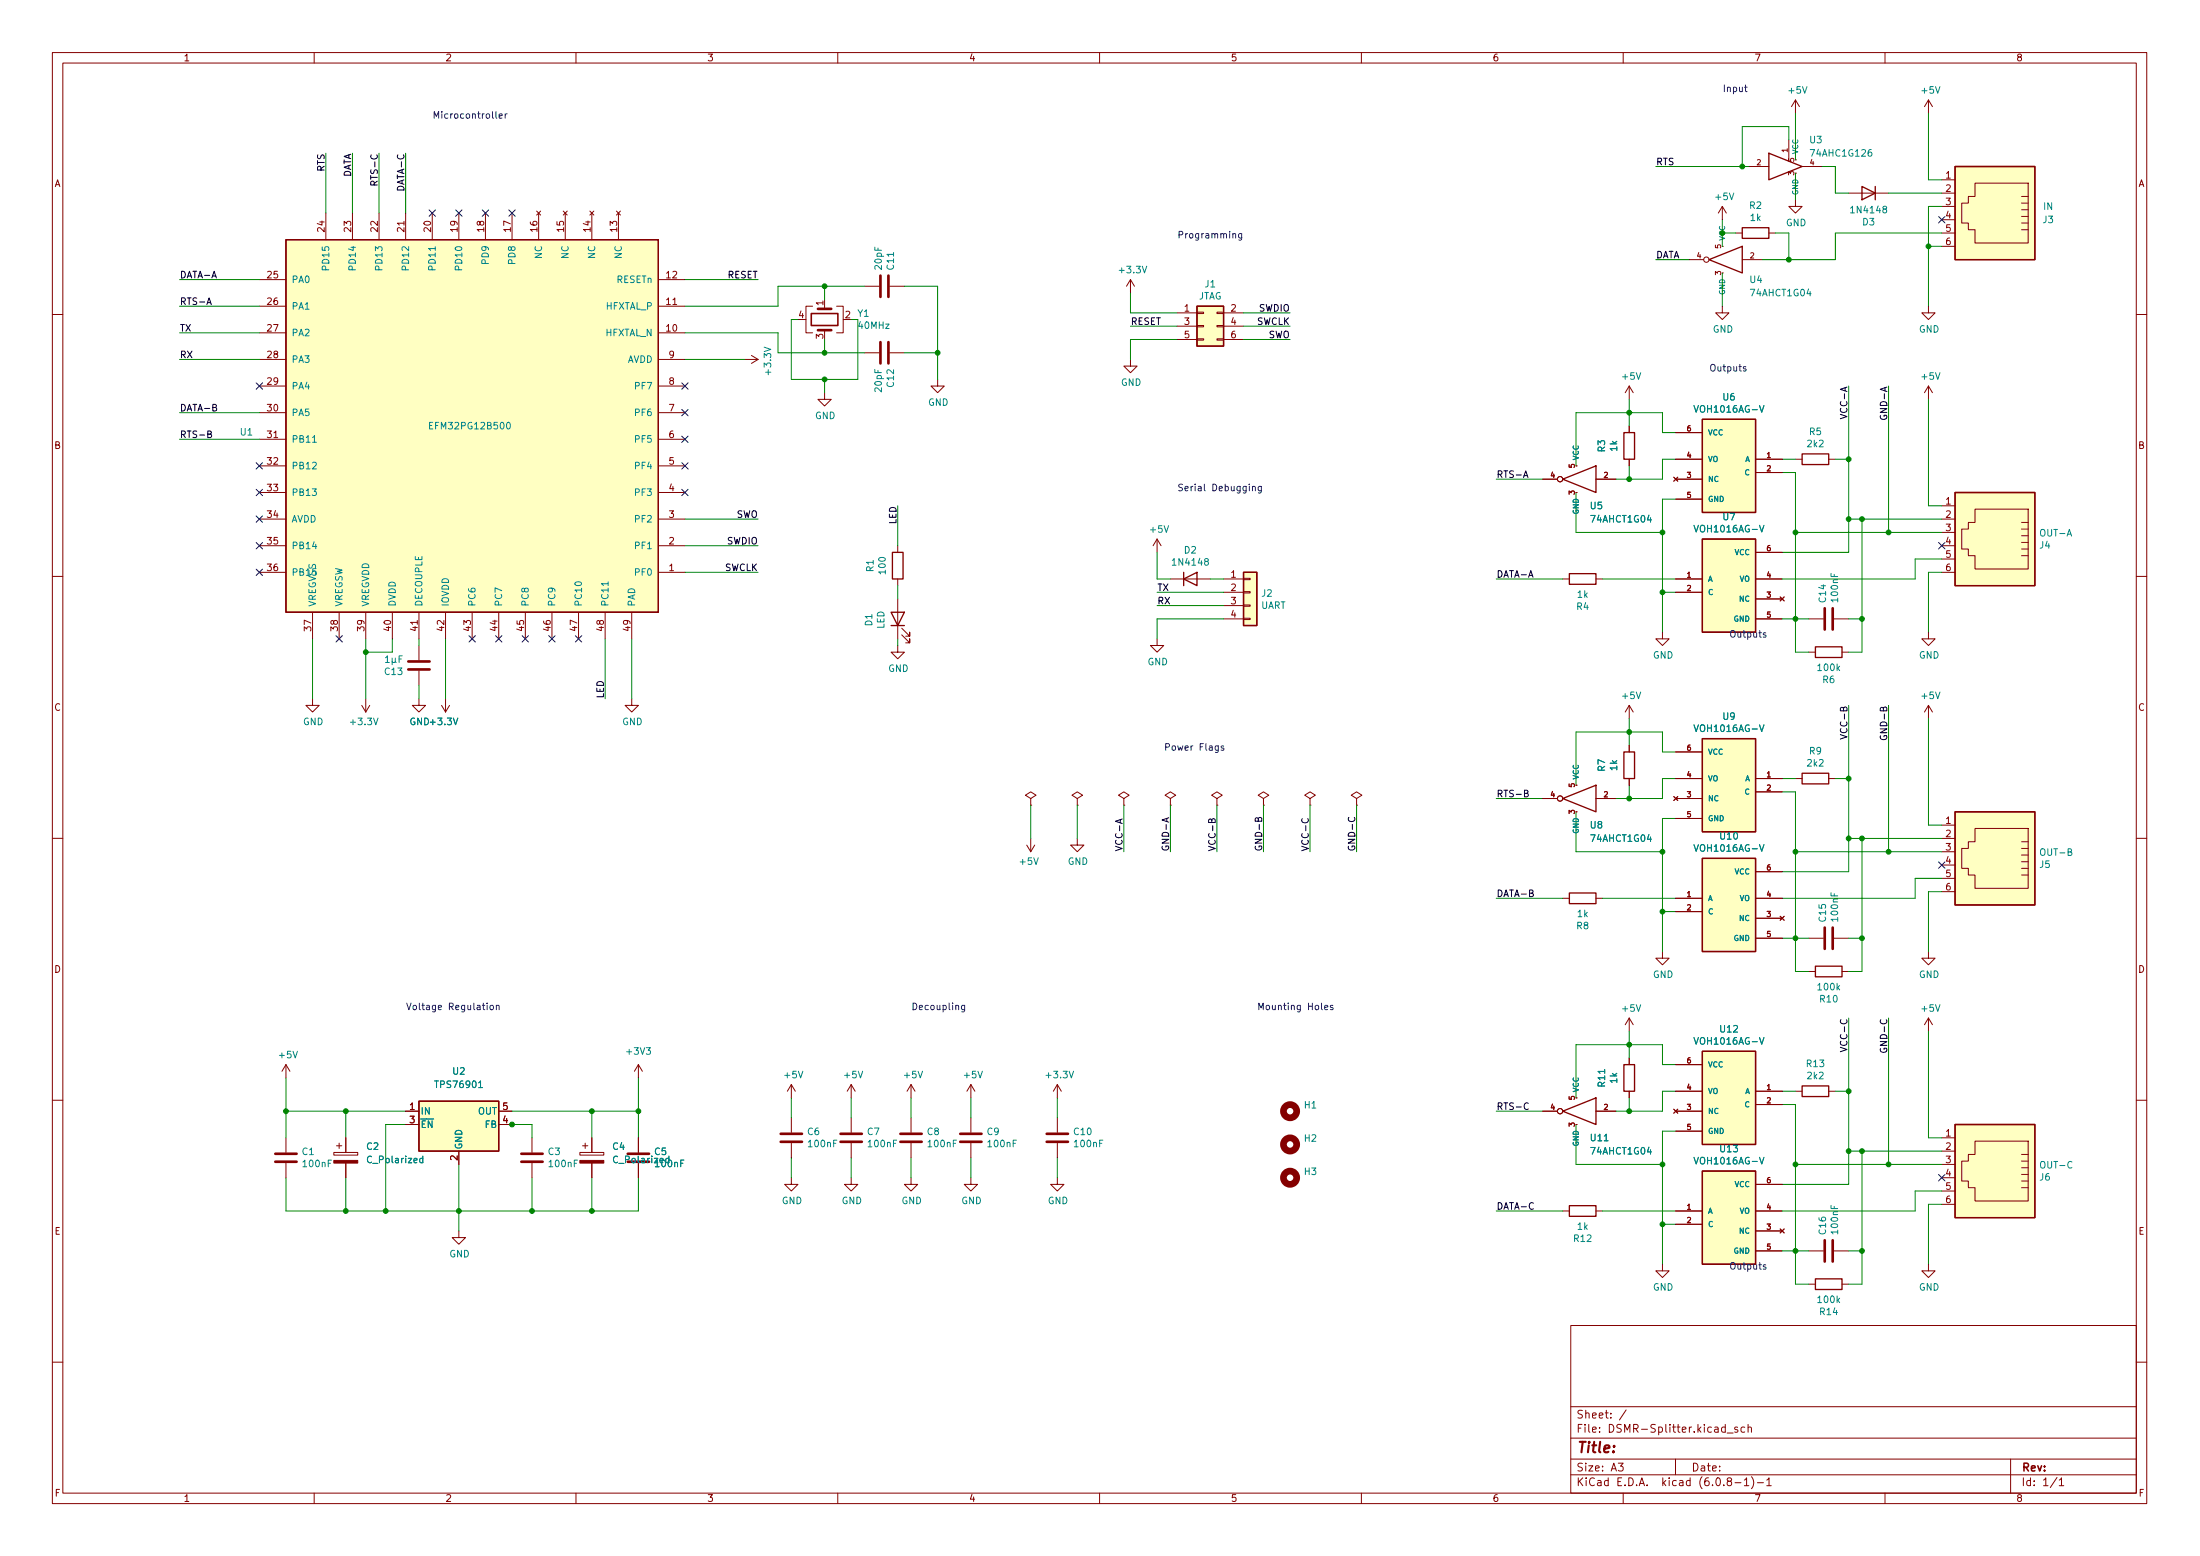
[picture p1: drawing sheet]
<svg xmlns="http://www.w3.org/2000/svg" width="420mm" height="297mm" viewBox="0 0 420 297" stroke-linecap="round" stroke-linejoin="round" font-family="sans-serif">
<g fill="none" stroke="#840000" stroke-width=".19">
<path d="M10 10h400v277h-400zM12 12h396v273h-396zM60 10v2M110 10v2M160 10v2M210 10v2M260 10v2M310 10v2M342.9 19.1l-.8 1.3M342.9 19.1v2.5M342.9 19.1l.8 1.3M360 10v2"/>
<path d="M368.3 19.1v2.5M368.3 19.1l-.8 1.3M368.3 19.1l.8 1.3M328.9 39.4l-.7 1.3M328.9 39.4v2.5M328.9 39.4l.8 1.3M334 31.8h3.8M341.6 26.7v3.9M342.9 38.1v1.3h1.3l-1.3 1.3-1.3-1.3h1.3M344.2 31.8h3.8M353.1 36.9h7.6M370.8 36.9h2.6"/>
<path d="M370.8 34.3h2.6M370.8 39.4h2.6M377.2 35h10.1v11.4h-10.1v-2.5h-1.3v-1.3h-1.3v-3.8h1.3v-1.3h1.3zM386.1 37.5h1.2M386.1 38.8h1.2M49.5 58.5h5.1M49.5 53.4h5.1M62.2 40.7v5.1M67.3 40.7v5.1M72.4 40.7v5.1M77.5 40.7v5.1M82.5 40.7v5.1"/>
<path d="M87.6 40.7v5.1M92.7 40.7v5.1M97.8 40.7v5.1M102.5 40.3l.8 .8M102.9 40.7v5.1M103.3 40.3l-.8 .8M107.6 40.3l.7 .8M107.9 40.7v5.1M108.3 40.3l-.7 .8M112.6 40.3l.8 .8M113 40.7v5.1M113.4 40.3l-.8 .8"/>
<path d="M117.7 40.3l.8 .8M118.1 40.7v5.1M118.5 40.3l-.8 .8M125.7 58.5h5.1M125.7 53.4h5.1M155.2 58.5h-1.3v5h1.3M157.5 58.5v.5M159.8 58.5h1.2v5h-1.2M165.1 54.6h2.8M169.9 54.6h2.8M215.9 53.4l-.8 1.2M215.9 53.4v2.5"/>
<path d="M215.9 53.4l.8 1.2M224.8 59.7h3.8M228.6 59.6h1.3v.3h-1.3zM232.4 59.6h1.3v.3h-1.3zM233.7 59.7h3.8M322.6 49.6h2.8M328.9 58.5v1.2h1.3l-1.3 1.3-1.2-1.3h1.2M331.5 44.5h1.2M332.7 49.6h3.8M337.8 44.5h1.3M368.3 58.5v1.2h1.3l-1.3 1.3-1.3-1.3h1.3M370.8 41.9h2.6"/>
<path d="M370.8 44.5h2.6M370.8 47h2.6M386.1 40h1.2M386.1 41.3h1.2M386.1 42.6h1.2M386.1 43.9h1.2M10 60h2M49.5 68.6h5.1M49.5 63.5h5.1M49.5 73.7h5.1M49.5 78.8h5.1M125.7 68.6h5.1"/>
<path d="M125.7 63.5h5.1M125.7 73.7h5.1M125.7 78.8h5.1M142.2 68.6h2.6M143.5 67.9l1.3 .7M144.8 68.6l-1.3 .8M157.5 75v1.2h1.2l-1.2 1.3-1.3-1.3h1.3M157.5 63v.5M165.1 67.3h2.8M169.9 67.3h2.8M179.1 72.4v1.3h1.2l-1.2 1.3-1.3-1.3h1.3M215.9 68.6v1.3h1.3l-1.3 1.3-1.3-1.3h1.3"/>
<path d="M224.8 62.3h3.8M224.8 64.8h3.8M228.6 64.7h1.3v.2h-1.3zM228.6 62.1h1.3v.3h-1.3zM232.4 64.7h1.3v.2h-1.3zM232.4 62.1h1.3v.3h-1.3zM233.7 62.3h3.8M233.7 64.8h3.8M311.1 73.7v2.5M311.1 73.7l-.7 1.3M311.1 73.7l.8 1.3M368.3 73.7v2.5"/>
<path d="M368.3 73.7l-.8 1.3M368.3 73.7l.8 1.3M408 60h2M49.5 99.1h5.1M49.5 83.9h5.1M49.5 88.9h5.1M49.5 94h5.1M125.7 99.1h5.1M125.7 83.9h5.1M125.7 88.9h5.1M125.7 94h5.1M294.6 91.5h2.8"/>
<path d="M304.8 91.5h3.8M311.1 81.3v1.3M311.1 87.7v1.2M319.7 91.1l.7 .8M320 91.5h5.1M320 87.7h5.1M320 95.3h5.1M320 82.6h5.1M320.4 91.1l-.7 .8M335.3 87.7h5.1M335.3 90.2h5.1M342.9 87.7h1.3"/>
<path d="M349.2 87.7h1.3M370.8 96.6h2.6M370.8 99.1h2.6M377.2 97.2h10.1v11.4h-10.1v-2.5h-1.3v-1.3h-1.3v-3.8h1.3v-1.3h1.3zM386.1 99.7h1.2M10 110h2M49.5 104.2h5.1M49.5 109.3h5.1M59.7 116.9v5.1M64.8 116.9v5.1M69.8 116.9v5.1M74.9 116.9v5.1"/>
<path d="M80 116.9v5.1M85.1 116.9v5.1M90.2 116.9v5.1M95.2 116.9v5.1M100.3 116.9v5.1M105.4 116.9v5.1M110.5 116.9v5.1M115.6 116.9v5.1M120.6 116.9v5.1M125.7 104.2h5.1M125.7 109.3h5.1M171.4 104.2v1.2"/>
<path d="M171.4 110.5v1.3M171.4 114.3v7.7M172.2 119.9l1.5 1.5v-.7v.7h-.7M221 102.9l-.8 1.3M221 102.9v2.5M221 102.9l.7 1.3M223.5 110.5h7.6M233.7 118.1h3.8M233.7 110.5h3.8M233.7 113.1h3.8M233.7 115.6h3.8M237.5 118h1.3v.3h-1.3z"/>
<path d="M237.5 115.5h1.3v.2h-1.3zM237.5 112.9h1.3v.3h-1.3zM237.5 110.4h1.3v.3h-1.3zM298.4 110.5h1.3M304.8 110.5h1.3M320 110.5h5.1M320 113.1h5.1M335.3 118.1h5.1M335.3 110.5h5.1M335.3 114.3h5.1M335.3 105.4h5.1M340 114l.7 .7"/>
<path d="M340.7 114l-.7 .7M345.4 118.1h2.8M350.3 118.1h2.8M370.8 101.6h2.6M370.8 104.2h2.6M370.8 106.7h2.6M370.8 109.3h2.6M386.1 101h1.2M386.1 102.3h1.2M386.1 103.5h1.2M386.1 104.8h1.2M386.1 106.1h1.2"/>
<path d="M408 110h2M59.7 133.4v1.3h1.3l-1.3 1.2-1.3-1.2h1.3M69.1 134.7l.7 1.2M69.8 133.4v2.5M70.6 134.7l-.8 1.2M80 133.4v1.3h1.3l-1.3 1.2-1.3-1.2h1.3M80 123.2v2.8M80 128.1v2.7M84.3 134.7l.8 1.2M85.1 133.4v2.5M85.9 134.7l-.8 1.2M120.6 133.4v1.3h1.3l-1.3 1.2-1.2-1.2h1.2"/>
<path d="M171.4 123.2v1.3h1.3l-1.3 1.3-1.2-1.3h1.2M172.2 121.2l1.5 1.5v-.7v.7h-.7M221 122v1.2h1.2l-1.2 1.3-1.3-1.3h1.3M311.1 134.7v2.5M311.1 134.7l-.7 1.2M311.1 134.7l.8 1.2M317.5 120.7v1.3h1.3l-1.3 1.2-1.3-1.2h1.3M345.4 124.5h1.3M351.8 124.5h1.3M368.3 120.7v1.3h1.3l-1.3 1.2-1.3-1.2h1.3M368.3 134.7l-.8 1.2M368.3 134.7v2.5"/>
<path d="M368.3 134.7l.8 1.2M196.8 152.4l1.1-.6-1.1-.6-1 .6 1 .6v1.3M196.8 153.7h.1M205.7 152.4l1.1-.6-1.1-.6-1 .6 1 .6v1.3M205.7 153.7h.1M214.6 152.4l1-.6-1-.6-1 .6 1 .6v1.3M214.6 153.7h.1M223.5 152.4l1-.6-1-.6-1 .6 1 .6v1.3M223.5 153.7h.1M232.4 152.4l1-.6-1-.6-1 .6 1 .6v1.3M232.4 153.7h.1M241.3 152.4l1-.6-1-.6-1 .6 1 .6v1.3"/>
<path d="M241.3 153.7h.1M250.2 152.4l1-.6-1-.6-1 .6 1 .6v1.3M250.2 153.7h.1M259.1 152.4l1-.6-1-.6-1 .6 1 .6v1.3M259.1 153.7h.1M294.6 152.4h2.8M304.8 152.4h3.8M311.1 142.3v1.2M311.1 148.6v1.3M319.7 152.1l.7 .7M320 152.4h5.1M320 148.6h5.1"/>
<path d="M320 156.2h5.1M320 143.5h5.1M320.4 152.1l-.7 .7M335.3 148.6h5.1M335.3 151.2h5.1M342.9 148.6h1.3M349.2 148.6h1.3M370.8 157.5h2.6M377.2 158.2h10.1v11.4h-10.1v-2.6h-1.3v-1.2h-1.3v-3.8h1.3v-1.3h1.3zM10 160h2M196.1 161.3l.7 1.3M196.8 160.1v2.5"/>
<path d="M197.6 161.3l-.8 1.3M205.7 160.1v1.2h1.3l-1.3 1.3-1.2-1.3h1.2M298.4 171.5h1.3M304.8 171.5h1.3M320 171.5h5.1M320 174h5.1M335.3 171.5h5.1M335.3 175.3h5.1M335.3 179.1h5.1M335.3 166.4h5.1M340 174.9l.7 .8M340.7 174.9l-.7 .8"/>
<path d="M345.4 179.1h2.8M350.3 179.1h2.8M370.8 160.1h2.6M370.8 162.6h2.6M370.8 165.1h2.6M370.8 167.7h2.6M370.8 170.2h2.6M386.1 160.7h1.2M386.1 162h1.2M386.1 163.2h1.2M386.1 164.5h1.2M386.1 165.8h1.2"/>
<path d="M386.1 167h1.2M408 160h2M311.1 194.3l-.7 1.3M311.1 194.3v2.6M311.1 194.3l.8 1.3M317.5 181.6v1.3h1.3l-1.3 1.3-1.3-1.3h1.3M345.4 185.5h1.3M351.8 185.5h1.3M368.3 181.6v1.3h1.3l-1.3 1.3-1.3-1.3h1.3M368.3 194.3v2.6M368.3 194.3l-.8 1.3M368.3 194.3l.8 1.3"/>
<path d="M10 210h2M54.6 203.2l-.8 1.3M54.6 203.2v2.6M54.6 217.2v2.8M54.6 203.2l.8 1.3M64.3 218.7h1M64.8 218.2v1M66 217.2v2.8M77.5 212.1h2.5M77.5 214.7h2.5M87.6 219.7v2.6M95.2 212.1h2.6"/>
<path d="M95.2 214.7h2.6M101.6 217.2v2.8M111.3 218.7h1M111.8 218.2v1M113 217.2v2.8M121.9 203.2v2.6M121.9 217.2v2.8M121.9 203.2l-.7 1.3M121.9 203.2l.8 1.3M151.1 207v2.6M151.1 213.4v2.8M151.1 218.2v2.8"/>
<path d="M151.1 207l-.7 1.3M151.1 207l.8 1.3M162.6 207v2.6M162.6 213.4v2.8M162.6 218.2v2.8M162.6 207l-.8 1.3M162.6 207l.7 1.3M174 207v2.6M174 213.4v2.8M174 218.2v2.8M174 207l-.8 1.3M174 207l.8 1.3"/>
<path d="M185.4 207v2.6M185.4 213.4v2.8M185.4 218.2v2.8M185.4 207l-.7 1.3M185.4 207l.8 1.3M201.9 207v2.6M201.9 213.4v2.8M201.9 218.2v2.8M201.9 207l-.7 1.3M201.9 207l.8 1.3M294.6 212.1h2.8M304.8 212.1h3.8"/>
<path d="M311.1 202v1.2M311.1 208.3v1.3M319.7 211.7l.7 .8M320 212.1h5.1M320 208.3h5.1M320 215.9h5.1M320 203.2h5.1M320.4 211.7l-.7 .8M335.3 208.3h5.1M335.3 210.9h5.1M342.9 208.3h1.3M349.2 208.3h1.3"/>
<path d="M370.8 217.2h2.6M370.8 219.7h2.6M377.2 217.8h10.1v11.5h-10.1v-2.6h-1.3v-1.2h-1.3v-3.8h1.3v-1.3h1.3zM408 210h2M54.6 222v2.8M63.8 220h4.5v.5h-4.5zM66 222v2.8M87.6 235v1.3h1.3l-1.3 1.2-1.2-1.2h1.2M101.6 222v2.8M110.7 220h4.6v.5h-4.6zM113 222v2.8M121.9 222v2.8"/>
<path d="M151.1 224.8v1.3h1.3l-1.3 1.3-1.2-1.3h1.2M162.6 224.8v1.3h1.2l-1.2 1.3-1.3-1.3h1.3M174 224.8v1.3h1.3l-1.3 1.3-1.3-1.3h1.3M185.4 224.8v1.3h1.3l-1.3 1.3-1.3-1.3h1.3M201.9 224.8v1.3h1.3l-1.3 1.3-1.2-1.3h1.2M298.4 231.2h1.3M304.8 231.2h1.3M320 231.2h5.1M320 233.7h5.1M335.3 238.8h5.1M335.3 231.2h5.1M335.3 235h5.1"/>
<path d="M335.3 226.1h5.1M340 234.6l.7 .8M340.7 234.6l-.7 .8M345.4 238.8h2.8M350.3 238.8h2.8M370.8 222.3h2.6M370.8 224.8h2.6M370.8 227.4h2.6M370.8 229.9h2.6M386.1 220.4h1.2M386.1 221.7h1.2M386.1 222.9h1.2"/>
<path d="M386.1 224.2h1.2M386.1 225.5h1.2M386.1 226.7h1.2M300 253h108v32h-108zM317.5 241.3v1.3h1.3l-1.3 1.3-1.3-1.3h1.3M345.4 245.1h1.3M351.8 245.1h1.3M368.3 241.3v1.3h1.3l-1.3 1.3-1.3-1.3h1.3M10 260h2M300 278.5h108M300 274.5h108M300 268.5h108"/>
<path d="M309.1 279.3h.9l-.5 .6 .4 .1v.7l-.2 .1-.6-.1M310.6 269.1l-1.3 2M320 278.5v3M329.5 272.5l-.4-.1-.3 .3 .1 .6h.6M329.5 271.9v1.5M329.9 273.6h1.1M331.9 272.5l-.4-.1-.2 .2 .1 .2 .5 .2v.3h-.6M333.2 272.5l-.4-.1-.3 .3 .1 .6h.6M333.8 272.6l.3-.2 .3 .1 .1 .9M333.8 271.9v1.5M384 278.5v6.5M408 260h2"/>
<path d="M60 285v2M110 285v2M160 285v2M210 285v2M260 285v2M300 281.5h108M310 285v2M330.1 282.8l-.2-.3v-.2l.2-.2 .5 .1 .1 .2-.1 .2-.6 .2-.1 .2v.5l.2 .1h.3l.3-.3-.1-.4-.2-.1M331.4 283h1.1M333.1 282.5l.5-.4v1.5M333.1 283.6h.9M334.5 281.9a1.72 1.72 0 0 1 0 2.3"/>
<path d="M335.6 283h1.2M337.4 282.5l.5-.4v1.5M337.4 283.6h.9M360 285v2M392.9 282l-1.3 2M393.3 282.5l.4-.4v1.5M393.3 283.6h.8"/>
<circle cx="325.9" cy="49.6" r=".51"/>
<circle cx="297.9" cy="91.5" r=".51"/>
<circle cx="297.9" cy="152.4" r=".51"/>
<circle cx="297.9" cy="212.1" r=".51"/>
</g>
<g fill="#ffffc2" stroke="#ffffc2" stroke-width=".19">
<path d="M373.4 94h15.2v17.8h-15.2z"/>
<path d="M237.5 109.3h2.5v10.1h-2.5z"/>
<path d="M228.6 58.5h5.1v7.6h-5.1z"/>
<path d="M325.1 102.9h10.2v17.8h-10.2z"/>
<path d="M373.4 31.8h15.2v17.8h-15.2z"/>
<path d="M325.1 80h10.2v17.8h-10.2z"/>
<path d="M325.1 223.6h10.2v17.7h-10.2z"/>
<path d="M373.4 214.7h15.2v17.7h-15.2z"/>
<path d="M325.1 163.9h10.2v17.7h-10.2z"/>
<path d="M80 210.2h15.2v9.5h-15.2z"/>
<path d="M325.1 141h10.2v17.8h-10.2z"/>
<path d="M373.4 155h15.2v17.8h-15.2z"/>
<path d="M54.6 45.8h71.1v71.1h-71.1z"/>
<path d="M325.1 200.7h10.2v17.8h-10.2z"/>
</g>
<g fill="none" stroke="#840000" stroke-width=".25">
<path d="M337.8 29.2l6.4 2.6-6.4 2.5zM355.6 35.6l2.5 1.3-2.5 1.2zM358.1 35.6v2.5M373.4 31.8h15.2v17.8h-15.2zM54.6 45.8h71.1v71.1h-71.1zM228.6 58.5h5.1v7.6h-5.1zM326.4 49.6l6.3-2.6v5.1zM332.7 43.5h5.1v2h-5.1zM298.4 91.5l6.4-2.6v5.1zM310.1 82.6h2.1v5.1h-2.1zM325.1 80h10.2v17.8h-10.2zM344.2 86.7h5v2h-5z"/>
<path d="M373.4 94h15.2v17.8h-15.2zM170.2 116.9h2.5l-1.3 2.5zM170.2 119.4h2.5M170.4 105.4h2.1v5.1h-2.1zM226.1 110.5l2.5-1.2v2.5zM226.1 109.3v2.5M237.5 109.3h2.5v10.1h-2.5zM299.7 109.5h5.1v2h-5.1zM325.1 102.9h10.2v17.8h-10.2zM346.7 123.5h5.1v2h-5.1zM298.4 152.4l6.4-2.5v5.1zM310.1 143.5h2.1v5.1h-2.1z"/>
<path d="M325.1 141h10.2v17.8h-10.2zM344.2 147.6h5v2h-5zM373.4 155h15.2v17.8h-15.2zM299.7 170.5h5.1v2h-5.1zM325.1 163.9h10.2v17.7h-10.2zM346.7 184.4h5.1v2.1h-5.1zM80 210.2h15.2v9.5h-15.2zM298.4 212.1l6.4-2.5v5.1zM310.1 203.2h2.1v5.1h-2.1zM325.1 200.7h10.2v17.8h-10.2zM344.2 207.3h5v2h-5zM373.4 214.7h15.2v17.7h-15.2z"/>
<path d="M299.7 230.2h5.1v2h-5.1zM325.1 223.6h10.2v17.7h-10.2zM346.7 244.1h5.1v2.1h-5.1z"/>
</g>
<g fill="none" stroke="#840000" stroke-width=".51">
<path d="M156.2 59h2.5M168.1 52.6v4.1M169.7 52.6v4.1M156.2 63h2.5M168.1 65.3v4.1M169.7 65.3v4.1M348.5 116.1v4.1M350 116.1v4.1M78 126.3h4M78 127.8h4M348.5 177.1v4M350 177.1v4"/>
<path d="M149.1 218h4.1M149.1 216.4h4.1M160.5 218h4.1M160.5 216.4h4.1M172 218h4M172 216.4h4M183.4 218h4.1M183.4 216.4h4.1M199.9 218h4.1M199.9 216.4h4.1M52.6 221.8h4M52.6 220.3h4"/>
<path d="M99.6 221.8h4M99.6 220.3h4M119.9 221.8h4.1M119.9 220.3h4.1M348.5 236.8v4M350 236.8v4"/>
</g>
<g fill="none" stroke="#008484" stroke-width=".19">
<path d="M323.5 77.4l.4 1.3 .5-1.3M336 77.4l.5 1.3 .4-1.3M59.7 84.4h.7M96.9 80.7l.1-.1a.68 .68 0 0 1 .5 .7 .68 .68 0 0 1-.5 .6l-.3-.5zM116.1 111.1v.7M323.5 100.3l.4 1.3 .5-1.3M336 100.3l.5 1.3 .4-1.3M73.6 125.6l.4-.4v1.3M73.6 126.5h.7M74.9 125.6v1.3M75.5 126.3l.2 .2M75.5 125.6l-.1 .8-.3 .1-.2-.2"/>
<path d="M76.2 125.8h.4M76.8 125.2h-.6v1.3M323.5 138.4l.4 1.3 .5-1.3M336 138.4l.5 1.3 .4-1.3M323.5 161.2l.4 1.3 .5-1.3M336 161.2l.5 1.3 .4-1.3M323.5 198.1l.4 1.2 .5-1.2M336 198.1l.5 1.2 .4-1.2M91.4 207.6h.7M80.8 221.2l-.4-.1-.3 .3 .2 .5h.5M80.8 220.7v1.3M127.7 220.7v1.3"/>
<path d="M323.5 220.9l.4 1.3 .5-1.3M336 220.9l.5 1.3 .4-1.3"/>
</g>
<g fill="#840000" stroke="#840000" stroke-width=".19">
<path d="M110.7 221.5h4.6v.5h-4.6z"/>
<path d="M63.8 221.5h4.5v.5h-4.5z"/>
</g>
<g fill="none" stroke="#840000" stroke-width="1.3">
<circle cx="246.4" cy="212.1" r="1.27"/>
<circle cx="246.4" cy="218.5" r="1.27"/>
<circle cx="246.4" cy="224.8" r="1.27"/>
</g>
<path d="M154.9 59.9h5.1v2.2h-5.1z" fill="none" stroke="#840000" stroke-width=".3"/>
<g fill="none" stroke="#000" stroke-width=".19">
<path d="M71.5 35.3l-.1-.6-.2-.1h-.3l-.1 .7h1.3M39.5 58.1l.4-1.2 .5 1.2M39.6 57.8h.6M40.7 77.8l.5-.1 .1-.4-.6-.1v1.3h.4l.2-.2 .1-.3-.3-.2M351.5 79.1l1.2 .4-1.2 .4M359.1 79.3a.59 .59 0 0 0 .6 .8 .59 .59 0 0 0 .6-.8h-.5v.2M39.7 82.9l.5-.1 .1-.4-.6-.1v1.2h.5l.2-.1v-.3l-.3-.2M291 91.2l.4-1.3 .4 1.3M291.1 90.8h.6M213.9 156.5v.6M214.3 156.4l-1.3 .4 1.3 .4M222.8 156.2v.6"/>
<path d="M223.2 156.1l-1.3 .4 1.3 .5M231.4 156.6l.3-.3 .3 .1 .1 .1v.5h-1.3l.1-.6 .5 .1v.5M240.3 156.4l.3-.4 .3 .1 .1 .2v.5h-1.3l.1-.6h.5v.6M248.7 156.3a.6 .6 0 0 0 .4 .8 .6 .6 0 0 0 .8-.6l-.2-.2M257.6 156a.6 .6 0 0 0 .4 .9 .6 .6 0 0 0 .8-.6l-.2-.3M291.1 151.5l.6-.1 .1-.4-.7-.2v1.3h.5l.2-.1 .1-.3-.3-.2M351.5 140.2l1.2 .5-1.2 .4M359.1 140.5a.59 .59 0 0 0 .6 .7 .59 .59 0 0 0 .6-.7l-.5-.1v.3M292.1 170.5l.6-.1v-.4l-.6-.1v1.3h.5l.2-.2v-.3l-.3-.2M351.5 199.9l1.2 .4-1.2 .5M291.9 210.7a.6 .6 0 0 0-.9 .4 .6 .6 0 0 0 .6 .7l.3-.1M359.1 200.2a.59 .59 0 0 0 .6 .7 .59 .59 0 0 0 .6-.7l-.5-.1v.2"/>
</g>
<g fill="none" stroke="#0000c2" stroke-width=".19">
<path d="M333.2 16.6h.5M333.4 16.2v1.1l.3 .2M94.7 21.3v1.1l.2 .2M95.3 22.2l.6-.2v-.2l-.4-.1-.2 .2 .1 .6h.5M96.5 21.7v.9M96.8 21.7l-.3 .3M235.4 44.7l.2-.1h.3l.1 .8M237.1 44.6v1l-.2 .3-.3-.1M237.1 44.6h-.3l-.3 .2 .2 .6h.4M333.4 70h-.3l-.2 .2 .1 .2 .4 .1v.3h-.5M239.2 93l.2-.2 .3 .1v.8M239.2 92.8v.9"/>
<path d="M240.9 92.8v1.1l-.2 .2h-.4M240.9 92.9l-.4-.1-.2 .3 .1 .5h.5M337.2 120.8h-.3l-.2 .2 .1 .2 .4 .1v.3h-.5M232.7 142.4v1l-.3 .2h-.3M232.7 142.4h-.4l-.2 .2 .1 .6h.5M233.7 142.4h-.3l-.2 .2 .1 .1 .4 .2v.3h-.5M93 191.5v.1M93 191.9v.9M93.7 192l.3-.1 .2 .3v.3l-.2 .3-.3-.1-.1-.2zM94.8 192l.2-.1 .3 .1v.8M94.8 191.9v.9M184.2 191.9v1l-.2 .3-.3-.1"/>
<path d="M184.2 192l-.3-.1-.3 .3 .1 .5h.5M253 192.3l.6-.1-.1-.2-.3-.1-.2 .2v.6h.5M254.6 192l-.3-.1-.2 .2v.2l.5 .1v.3h-.5M337.2 241.5l-.3-.1-.2 .2 .1 .2 .4 .1v.3h-.5"/>
</g>
<g fill="none" stroke="#008400" stroke-width=".19">
<path d="M62.2 29.2v11.5M67.3 29.2v11.5M72.4 29.2v11.5M77.5 29.2v11.5M316.2 31.8h17.8M341.6 26.7v-2.5h-8.9v7.6M342.9 21.6v8.9M342.9 33.1v5M348 31.8h2.5v5.1h2.6M360.7 36.9h10.1M368.3 21.6v12.7h2.5M370.8 39.4h-2.5v19.1"/>
<path d="M34.3 53.4h15.2M34.3 58.5h15.2M130.8 53.4h14M157.5 54.6v2.6M165.1 54.6h-16.5v3.9h-17.8M172.7 54.6h6.4v17.8M215.9 55.9v3.8h8.9M237.5 59.7h8.9M316.2 49.6h6.4M328.9 41.9v5.1M328.9 52.1v6.4M328.9 44.5h2.6"/>
<path d="M339.1 44.5h2.5v5.1M368.3 47h2.5M370.8 44.5h-20.3v5.1h-14M34.3 78.8h15.2M34.3 63.5h15.2M34.3 68.6h15.2M130.8 63.5h17.8v3.8h16.5M130.8 68.6h11.4M152.4 61h-1.3v11.4h12.7v-11.4h-1.2M157.5 64.8v2.5M157.5 72.4v2.6M172.7 67.3h6.4"/>
<path d="M215.9 62.3h8.9M224.8 64.8h-8.9v3.8M237.5 62.3h8.9M237.5 64.8h8.9M311.1 76.2v5.1M353.1 73.7v31.7h-12.7M360.7 73.7v27.9M368.3 76.2v20.4h2.5M34.3 83.9h15.2M130.8 99.1h14M171.4 96.6v7.6M285.7 91.5h8.9"/>
<path d="M301 94v7.6h16.5M311.1 88.9v2.6M320 82.6h-2.5v-3.8h-16.5v10.1M320 87.7h-2.5v3.8h-8.9M320 95.3h-2.5v25.4M340.4 90.2h2.5v34.3h2.5M340.4 87.7h2.5M350.5 87.7h2.6M353.1 99.1h17.7M355.6 99.1v25.4h-2.5M130.8 109.3h14M130.8 104.2h14"/>
<path d="M171.4 111.8v2.5M221 105.4v5.1h2.5M221 115.6h12.7M221 113.1h12.7M231.1 110.5h2.6M233.7 118.1h-12.7v3.9M285.7 110.5h12.7M306.1 110.5h13.9M317.5 113.1h2.5M340.4 118.1h5M342.9 101.6h27.9M353.1 118.1h2.5"/>
<path d="M370.8 109.3h-2.5v11.4M370.8 106.7h-5v3.8h-25.4M59.7 122v11.4M69.8 122v11.4M74.9 122v2.5h-5.1M80 122v1.2M80 130.8v2.6M85.1 122v11.4M115.6 122v11.4M120.6 122v11.4M171.4 122v1.2M311.1 137.2v5.1"/>
<path d="M353.1 134.7v31.7h-12.7M360.7 134.7v27.9M368.3 137.2v20.3h2.5M196.8 153.7v6.4M205.7 153.7v6.4M214.6 153.7v8.9M223.5 153.7v8.9M232.4 153.7v8.9M241.3 153.7v8.9M250.2 153.7v8.9M259.1 153.7v8.9M285.7 152.4h8.9"/>
<path d="M301 155v7.6h16.5M311.1 149.9v2.5M320 143.5h-2.5v-3.8h-16.5v10.2M320 148.6h-2.5v3.8h-8.9M320 156.2h-2.5v25.4M340.4 151.2h2.5v34.3h2.5M340.4 148.6h2.5M350.5 148.6h2.6M285.7 171.5h12.7M306.1 171.5h13.9M317.5 174h2.5M340.4 179.1h5"/>
<path d="M342.9 162.6h27.9M353.1 179.1h2.5M353.1 160.1h17.7M355.6 160.1v25.4h-2.5M370.8 167.7h-5v3.8h-25.4M370.8 170.2h-2.5v11.4M311.1 196.9v5.1M353.1 194.3v31.8h-12.7M360.7 194.3v28M368.3 196.9v20.3h2.5M54.6 205.8v11.4M54.6 212.1h22.9"/>
<path d="M66 212.1v5.1M77.5 214.7h-3.8v16.5M95.2 214.7h6.4v2.5M97.8 212.1h24.1M113 212.1v5.1M121.9 205.8v11.4M151.1 209.6v3.8M162.6 209.6v3.8M174 209.6v3.8M185.4 209.6v3.8M201.9 209.6v3.8M285.7 212.1h8.9"/>
<path d="M301 214.7v7.6h16.5M311.1 209.6v2.5M320 208.3h-2.5v3.8h-8.9M320 203.2h-2.5v-3.8h-16.5v10.2M320 215.9h-2.5v25.4M340.4 210.9h2.5v34.2h2.5M340.4 208.3h2.5M350.5 208.3h2.6M353.1 219.7h17.7M355.6 219.7v25.4h-2.5M54.6 224.8v6.4h67.3v-6.4M66 224.8v6.4"/>
<path d="M87.6 222.3v12.7M101.6 224.8v6.4M113 224.8v6.4M151.1 221v3.8M162.6 221v3.8M174 221v3.8M185.4 221v3.8M201.9 221v3.8M285.7 231.2h12.7M306.1 231.2h13.9M317.5 233.7h2.5M340.4 238.8h5"/>
<path d="M342.9 222.3h27.9M353.1 238.8h2.5M370.8 227.4h-5v3.8h-25.4M370.8 229.9h-2.5v11.4"/>
</g>
<g fill="none" stroke="#000084" stroke-width=".19">
<path d="M81.9 40.1l1.3 1.2M83.2 40.1l-1.3 1.2M87 40.1l1.2 1.2M88.2 40.1l-1.2 1.2M92.1 40.1l1.2 1.2M93.3 40.1l-1.2 1.2M97.2 40.1l1.2 1.2M98.4 40.1l-1.2 1.2M370.2 41.3l1.2 1.3M371.4 41.3l-1.2 1.3M48.9 73.1l1.2 1.2M50.1 73.1l-1.2 1.2"/>
<path d="M130.2 73.1l1.2 1.2M130.2 78.2l1.2 1.2M131.4 73.1l-1.2 1.2M131.4 78.2l-1.2 1.2M48.9 98.5l1.2 1.2M48.9 88.3l1.2 1.2M48.9 93.4l1.2 1.2M50.1 88.3l-1.2 1.2M50.1 98.5l-1.2 1.2M50.1 93.4l-1.2 1.2M130.2 93.4l1.2 1.2M130.2 83.2l1.2 1.3"/>
<path d="M130.2 88.3l1.2 1.2M131.4 93.4l-1.2 1.2M131.4 83.2l-1.2 1.3M131.4 88.3l-1.2 1.2M48.9 103.6l1.2 1.2M48.9 108.6l1.2 1.3M50.1 103.6l-1.2 1.2M50.1 108.6l-1.2 1.3M370.2 103.6l1.2 1.2M371.4 103.6l-1.2 1.2M64.2 121.3l1.2 1.3M65.4 121.3l-1.2 1.3"/>
<path d="M89.6 121.3l1.2 1.3M90.8 121.3l-1.2 1.3M94.6 121.3l1.3 1.3M95.9 121.3l-1.3 1.3M99.7 121.3l1.2 1.3M100.9 121.3l-1.2 1.3M104.8 121.3l1.2 1.3M106 121.3l-1.2 1.3M109.9 121.3l1.2 1.3M111.1 121.3l-1.2 1.3M370.2 164.5l1.2 1.2M371.4 164.5l-1.2 1.2"/>
<path d="M370.2 224.2l1.2 1.2M371.4 224.2l-1.2 1.2"/>
</g>
<g fill="#008400" stroke="#008400" stroke-width=".19">
<circle cx="355.6" cy="219.7" r=".46"/>
<circle cx="360.7" cy="222.3" r=".46"/>
<circle cx="355.6" cy="238.8" r=".46"/>
<circle cx="342.9" cy="222.3" r=".46"/>
<circle cx="353.1" cy="219.7" r=".46"/>
<circle cx="342.9" cy="238.8" r=".46"/>
<circle cx="317.5" cy="233.7" r=".46"/>
<circle cx="360.7" cy="162.6" r=".46"/>
<circle cx="355.6" cy="160.1" r=".46"/>
<circle cx="353.1" cy="160.1" r=".46"/>
<circle cx="353.1" cy="148.6" r=".46"/>
<circle cx="342.9" cy="162.6" r=".46"/>
<circle cx="355.6" cy="179.1" r=".46"/>
<circle cx="353.1" cy="208.3" r=".46"/>
<circle cx="342.9" cy="179.1" r=".46"/>
<circle cx="317.5" cy="174" r=".46"/>
<circle cx="311.1" cy="212.1" r=".46"/>
<circle cx="317.5" cy="222.3" r=".46"/>
<circle cx="311.1" cy="152.4" r=".46"/>
<circle cx="317.5" cy="162.6" r=".46"/>
<circle cx="311.1" cy="199.4" r=".46"/>
<circle cx="54.6" cy="212.1" r=".46"/>
<circle cx="66" cy="212.1" r=".46"/>
<circle cx="113" cy="212.1" r=".46"/>
<circle cx="69.8" cy="124.5" r=".46"/>
<circle cx="332.7" cy="31.8" r=".46"/>
<circle cx="101.6" cy="231.2" r=".46"/>
<circle cx="121.9" cy="212.1" r=".46"/>
<circle cx="113" cy="231.2" r=".46"/>
<circle cx="157.5" cy="54.6" r=".46"/>
<circle cx="179.1" cy="67.3" r=".46"/>
<circle cx="157.5" cy="72.4" r=".46"/>
<circle cx="97.8" cy="214.7" r=".46"/>
<circle cx="73.7" cy="231.2" r=".46"/>
<circle cx="66" cy="231.2" r=".46"/>
<circle cx="87.6" cy="231.2" r=".46"/>
<circle cx="341.6" cy="49.6" r=".46"/>
<circle cx="368.3" cy="47" r=".46"/>
<circle cx="157.5" cy="67.3" r=".46"/>
<circle cx="353.1" cy="87.7" r=".46"/>
<circle cx="353.1" cy="99.1" r=".46"/>
<circle cx="342.9" cy="101.6" r=".46"/>
<circle cx="317.5" cy="113.1" r=".46"/>
<circle cx="311.1" cy="139.7" r=".46"/>
<circle cx="317.5" cy="101.6" r=".46"/>
<circle cx="311.1" cy="78.8" r=".46"/>
<circle cx="311.1" cy="91.5" r=".46"/>
<circle cx="355.6" cy="99.1" r=".46"/>
<circle cx="342.9" cy="118.1" r=".46"/>
<circle cx="355.6" cy="118.1" r=".46"/>
<circle cx="360.7" cy="101.6" r=".46"/>
</g>
<text font-size="2.8" fill="#840000" x="301" y="277.3">Title:</text>
<g font-size="2.1" fill="#840000">
<text x="301" y="273.5">File: DSMR-Splitter.kicad_sch</text>
<text x="301" y="270.8">Sheet: /</text>
<text x="301" y="280.9">Size: A3</text>
<text x="323" y="280.9">Date:</text>
<text x="386" y="280.9">Rev:</text>
<text x="301" y="283.7">KiCad E.D.A. kicad (6.0.8-1)-1</text>
<text x="386" y="283.7">Id: 1/1</text>
</g>
<g font-size="1.8" fill="#840000">
<text x="35" y="11.7">1</text>
<text x="85" y="11.7">2</text>
<text x="135" y="11.7">3</text>
<text x="185" y="11.7">4</text>
<text x="235" y="11.7">5</text>
<text x="285" y="11.7">6</text>
<text x="335" y="11.7">7</text>
<text x="385" y="11.7">8</text>
<text x="10.3" y="35.7">A</text>
<text x="371.6" y="34.1">1</text>
<text x="408.3" y="35.7">A</text>
<text x="371.6" y="36.6">2</text>
<text x="371.6" y="39.2">3</text>
<text x="371.6" y="41.7">4</text>
<text x="62" y="44.2" transform="rotate(-90 62 44.2)">24</text>
<text x="67.1" y="44.2" transform="rotate(-90 67.1 44.2)">23</text>
<text x="72.1" y="44.2" transform="rotate(-90 72.1 44.2)">22</text>
<text x="77.2" y="44.2" transform="rotate(-90 77.2 44.2)">21</text>
<text x="82.3" y="44.2" transform="rotate(-90 82.3 44.2)">20</text>
<text x="87.4" y="44.2" transform="rotate(-90 87.4 44.2)">19</text>
<text x="92.5" y="44.2" transform="rotate(-90 92.5 44.2)">18</text>
<text x="97.5" y="44.2" transform="rotate(-90 97.5 44.2)">17</text>
<text x="102.6" y="44.2" transform="rotate(-90 102.6 44.2)">16</text>
<text x="107.7" y="44.2" transform="rotate(-90 107.7 44.2)">15</text>
<text x="112.8" y="44.2" transform="rotate(-90 112.8 44.2)">14</text>
<text x="117.9" y="44.2" transform="rotate(-90 117.9 44.2)">13</text>
<text x="371.6" y="44.2">5</text>
<text x="371.6" y="46.8">6</text>
<text x="51.1" y="53.1">25</text>
<text x="127.3" y="53.1">12</text>
<text x="51.1" y="58.2">26</text>
<text x="127.3" y="58.2">11</text>
<text x="157.2" y="58.3" transform="rotate(-90 157.2 58.3)">1</text>
<text x="226.2" y="59.5">1</text>
<text x="235.1" y="59.5">2</text>
<text x="51.1" y="63.3">27</text>
<text x="127.3" y="63.3">10</text>
<text x="152.5" y="60.7">4</text>
<text x="157.2" y="64.7" transform="rotate(-90 157.2 64.7)">3</text>
<text x="161.4" y="60.7">2</text>
<text x="226.2" y="62">3</text>
<text x="226.2" y="64.6">5</text>
<text x="235.1" y="62">4</text>
<text x="235.1" y="64.6">6</text>
<text x="51.1" y="68.4">28</text>
<text x="127.8" y="68.4">9</text>
<text x="51.1" y="73.4">29</text>
<text x="127.8" y="73.4">8</text>
<text x="51.1" y="78.5">30</text>
<text x="51.1" y="83.6">31</text>
<text x="127.8" y="83.6">6</text>
<text x="127.8" y="78.5">7</text>
<text x="10.3" y="85.7">B</text>
<text x="51.1" y="88.7">32</text>
<text x="127.8" y="88.7">5</text>
<text x="408.3" y="85.7">B</text>
<text x="51.1" y="93.8">33</text>
<text x="127.8" y="93.8">4</text>
<text x="51.1" y="98.8">34</text>
<text x="127.8" y="98.8">3</text>
<text x="371.6" y="96.3">1</text>
<text x="371.6" y="98.8">2</text>
<text x="371.6" y="101.4">3</text>
<text x="51.1" y="103.9">35</text>
<text x="127.8" y="103.9">2</text>
<text x="371.6" y="103.9">4</text>
<text x="371.6" y="106.5">5</text>
<text x="51.1" y="109">36</text>
<text x="127.8" y="109">1</text>
<text x="235.1" y="110.3">1</text>
<text x="235.1" y="112.8">2</text>
<text x="371.6" y="109">6</text>
<text x="235.1" y="115.4">3</text>
<text x="235.1" y="117.9">4</text>
<text x="59.4" y="120.4" transform="rotate(-90 59.4 120.4)">37</text>
<text x="64.5" y="120.4" transform="rotate(-90 64.5 120.4)">38</text>
<text x="69.6" y="120.4" transform="rotate(-90 69.6 120.4)">39</text>
<text x="74.7" y="120.4" transform="rotate(-90 74.7 120.4)">40</text>
<text x="79.8" y="120.4" transform="rotate(-90 79.8 120.4)">41</text>
<text x="84.8" y="120.4" transform="rotate(-90 84.8 120.4)">42</text>
<text x="89.9" y="120.4" transform="rotate(-90 89.9 120.4)">43</text>
<text x="95" y="120.4" transform="rotate(-90 95 120.4)">44</text>
<text x="100.1" y="120.4" transform="rotate(-90 100.1 120.4)">45</text>
<text x="105.2" y="120.4" transform="rotate(-90 105.2 120.4)">46</text>
<text x="110.2" y="120.4" transform="rotate(-90 110.2 120.4)">47</text>
<text x="115.3" y="120.4" transform="rotate(-90 115.3 120.4)">48</text>
<text x="120.4" y="120.4" transform="rotate(-90 120.4 120.4)">49</text>
<text x="10.3" y="135.7">C</text>
<text x="408.3" y="135.7">C</text>
<text x="371.6" y="157.3">1</text>
<text x="371.6" y="159.8">2</text>
<text x="371.6" y="162.3">3</text>
<text x="371.6" y="164.9">4</text>
<text x="371.6" y="167.4">5</text>
<text x="371.6" y="170">6</text>
<text x="10.3" y="185.7">D</text>
<text x="408.3" y="185.7">D</text>
<text x="78.2" y="211.9">1</text>
<text x="78.2" y="214.4">3</text>
<text x="96" y="214.4">4</text>
<text x="96" y="211.9">5</text>
<text x="87.4" y="221.5" transform="rotate(-90 87.4 221.5)">2</text>
<text x="371.6" y="217">1</text>
<text x="371.6" y="219.5">2</text>
<text x="371.6" y="222">3</text>
<text x="371.6" y="224.6">4</text>
<text x="371.6" y="227.1">5</text>
<text x="371.6" y="229.7">6</text>
<text x="10.4" y="235.7">E</text>
<text x="408.4" y="235.7">E</text>
<text x="10.4" y="285.7">F</text>
<text x="35" y="286.7">1</text>
<text x="85" y="286.7">2</text>
<text x="135" y="286.7">3</text>
<text x="185" y="286.7">4</text>
<text x="235" y="286.7">5</text>
<text x="285" y="286.7">6</text>
<text x="335" y="286.7">7</text>
<text x="385" y="286.7">8</text>
<text x="408.4" y="285.7">F</text>
</g>
<g font-size="1.8" fill="#0000c2">
<text x="328.9" y="17.6">Input</text>
<text x="82.5" y="22.6">Microcontroller</text>
<text x="224.8" y="45.5">Programming</text>
<text x="326.4" y="70.9">Outputs</text>
<text x="224.8" y="93.8">Serial Debugging</text>
<text x="330.2" y="121.7">Outputs</text>
<text x="222.2" y="143.3">Power Flags</text>
<text x="77.5" y="192.8">Voltage Regulation</text>
<text x="174" y="192.8">Decoupling</text>
<text x="240" y="192.8">Mounting Holes</text>
<text x="330.2" y="242.3">Outputs</text>
</g>
<g font-size="1.8" fill="#008484">
<text x="341.7" y="17.9">+5V</text>
<text x="367.1" y="17.9">+5V</text>
<text x="345.7" y="27.3">U3</text>
<text x="346.1" y="29.9">74AHC1G126</text>
<text x="327.7" y="38.2">+5V</text>
<text x="334.1" y="39.9">R2</text>
<text x="353.8" y="40.7">1N4148</text>
<text x="390.3" y="40">IN</text>
<text x="334.3" y="42.2">1k</text>
<text x="341.1" y="43.2">GND</text>
<text x="355.7" y="43">D3</text>
<text x="390.2" y="42.6">J3</text>
<text x="62.9" y="51.2" transform="rotate(-90 62.9 51.2)">PD15</text>
<text x="67.9" y="51.2" transform="rotate(-90 67.9 51.2)">PD14</text>
<text x="73" y="51.2" transform="rotate(-90 73 51.2)">PD13</text>
<text x="78.1" y="51.2" transform="rotate(-90 78.1 51.2)">PD12</text>
<text x="83.2" y="51.2" transform="rotate(-90 83.2 51.2)">PD11</text>
<text x="88.3" y="51.2" transform="rotate(-90 88.3 51.2)">PD10</text>
<text x="93.3" y="50.2" transform="rotate(-90 93.3 50.2)">PD9</text>
<text x="98.4" y="50.2" transform="rotate(-90 98.4 50.2)">PD8</text>
<text x="103.5" y="49.3" transform="rotate(-90 103.5 49.3)">NC</text>
<text x="108.6" y="49.3" transform="rotate(-90 108.6 49.3)">NC</text>
<text x="113.7" y="49.3" transform="rotate(-90 113.7 49.3)">NC</text>
<text x="118.7" y="49.3" transform="rotate(-90 118.7 49.3)">NC</text>
<text x="168.4" y="51.4" transform="rotate(-90 168.4 51.4)">20pF</text>
<text x="170.7" y="51.4" transform="rotate(-90 170.7 51.4)">C11</text>
<text x="213.9" y="52.2">+3.3V</text>
<text x="55.6" y="54">PA0</text>
<text x="55.6" y="59.1">PA1</text>
<text x="115.6" y="59.1">HFXTAL_P</text>
<text x="117.7" y="54">RESETn</text>
<text x="228.8" y="57.2">JTAG</text>
<text x="230.2" y="54.8">J1</text>
<text x="334.2" y="54">U4</text>
<text x="334.5" y="56.6">74AHCT1G04</text>
<text x="55.6" y="64.2">PA2</text>
<text x="115.5" y="64.2">HFXTAL_N</text>
<text x="163.8" y="60.5">Y1</text>
<text x="164.1" y="62.8">40MHz</text>
<text x="327.1" y="63.5">GND</text>
<text x="366.5" y="63.5">GND</text>
<text x="55.6" y="69.3">PA3</text>
<text x="119.7" y="69.3">AVDD</text>
<text x="147.3" y="71.3" transform="rotate(-90 147.3 71.3)">+3.3V</text>
<text x="55.6" y="74.3">PA4</text>
<text x="121.5" y="74.3">PF7</text>
<text x="168.4" y="74.7" transform="rotate(-90 168.4 74.7)">20pF</text>
<text x="170.7" y="73.8" transform="rotate(-90 170.7 73.8)">C12</text>
<text x="177.2" y="77.5">GND</text>
<text x="214.1" y="73.6">GND</text>
<text x="309.9" y="72.5">+5V</text>
<text x="329.1" y="76.4">U6</text>
<text x="367.1" y="72.5">+5V</text>
<text x="45.9" y="83.1">U1</text>
<text x="55.6" y="79.4">PA5</text>
<text x="82.5" y="82">EFM32PG12B500</text>
<text x="121.5" y="79.4">PF6</text>
<text x="155.6" y="80">GND</text>
<text x="324.1" y="78.8">VOH1016AG-V</text>
<text x="345.6" y="83">R5</text>
<text x="55.6" y="84.5">PB11</text>
<text x="55.6" y="89.6">PB12</text>
<text x="121.5" y="89.6">PF4</text>
<text x="121.5" y="84.5">PF5</text>
<text x="306.5" y="86.3" transform="rotate(-90 306.5 86.3)">R3</text>
<text x="308.8" y="86.1" transform="rotate(-90 308.8 86.1)">1k</text>
<text x="345.2" y="85.4">2k2</text>
<text x="55.6" y="94.7">PB13</text>
<text x="121.5" y="94.7">PF3</text>
<text x="55.6" y="99.7">AVDD</text>
<text x="121.5" y="99.7">PF2</text>
<text x="219.8" y="101.7">+5V</text>
<text x="303.7" y="97.2">U5</text>
<text x="304" y="99.7">74AHCT1G04</text>
<text x="324.1" y="101.6">VOH1016AG-V</text>
<text x="329.1" y="99.3">U7</text>
<text x="55.6" y="104.8">PB14</text>
<text x="121.5" y="104.8">PF1</text>
<text x="224.2" y="108">1N4148</text>
<text x="226.2" y="105.6">D2</text>
<text x="389.6" y="104.7">J4</text>
<text x="389.8" y="102.4">OUT-A</text>
<text x="55.6" y="109.9">PB15</text>
<text x="121.5" y="109.9">PF0</text>
<text x="166.8" y="109.1" transform="rotate(-90 166.8 109.1)">R1</text>
<text x="169.1" y="109.5" transform="rotate(-90 169.1 109.5)">100</text>
<text x="241" y="113.9">J2</text>
<text x="60.3" y="115.9" transform="rotate(-90 60.3 115.9)">VREGVSS</text>
<text x="65.4" y="115.9" transform="rotate(-90 65.4 115.9)">VREGSW</text>
<text x="70.5" y="115.9" transform="rotate(-90 70.5 115.9)">VREGVDD</text>
<text x="75.6" y="115.9" transform="rotate(-90 75.6 115.9)">DVDD</text>
<text x="80.6" y="115.9" transform="rotate(-90 80.6 115.9)">DECOUPLE</text>
<text x="85.7" y="115.9" transform="rotate(-90 85.7 115.9)">IOVDD</text>
<text x="90.8" y="115.9" transform="rotate(-90 90.8 115.9)">PC6</text>
<text x="95.9" y="115.9" transform="rotate(-90 95.9 115.9)">PC7</text>
<text x="101" y="115.9" transform="rotate(-90 101 115.9)">PC8</text>
<text x="106" y="115.9" transform="rotate(-90 106 115.9)">PC9</text>
<text x="111.1" y="115.9" transform="rotate(-90 111.1 115.9)">PC10</text>
<text x="116.2" y="115.9" transform="rotate(-90 116.2 115.9)">PC11</text>
<text x="121.3" y="115.9" transform="rotate(-90 121.3 115.9)">PAD</text>
<text x="166.6" y="119.5" transform="rotate(-90 166.6 119.5)">D1</text>
<text x="240.7" y="116.2">UART</text>
<text x="301.1" y="116.4">R4</text>
<text x="301.3" y="114.1">1k</text>
<text x="348.7" y="114.9" transform="rotate(-90 348.7 114.9)">C14</text>
<text x="351" y="114.8" transform="rotate(-90 351 114.8)">100nF</text>
<text x="168.9" y="120.1" transform="rotate(-90 168.9 120.1)">LED</text>
<text x="315.7" y="125.7">GND</text>
<text x="366.5" y="125.7">GND</text>
<text x="73.5" y="128.8">C13</text>
<text x="169.6" y="128.3">GND</text>
<text x="219.1" y="127">GND</text>
<text x="347.3" y="128.1">100k</text>
<text x="348.1" y="130.4">R6</text>
<text x="309.9" y="133.4">+5V</text>
<text x="329.1" y="137.4">U9</text>
<text x="367.1" y="133.4">+5V</text>
<text x="57.9" y="138.4">GND</text>
<text x="67.1" y="138.4">+3.3V</text>
<text x="78.2" y="138.4">GND+3.3V</text>
<text x="118.8" y="138.4">GND</text>
<text x="324.1" y="139.7">VOH1016AG-V</text>
<text x="306.5" y="147.2" transform="rotate(-90 306.5 147.2)">R7</text>
<text x="308.8" y="147.1" transform="rotate(-90 308.8 147.1)">1k</text>
<text x="345.2" y="146.3">2k2</text>
<text x="345.6" y="144">R9</text>
<text x="303.7" y="158.2">U8</text>
<text x="304" y="160.7">74AHCT1G04</text>
<text x="328.6" y="160.3">U10</text>
<text x="194.9" y="165.1">+5V</text>
<text x="203.9" y="165.1">GND</text>
<text x="324.1" y="162.6">VOH1016AG-V</text>
<text x="389.6" y="165.7">J5</text>
<text x="389.9" y="163.4">OUT-B</text>
<text x="301.1" y="177.4">R8</text>
<text x="301.3" y="175.1">1k</text>
<text x="348.7" y="175.9" transform="rotate(-90 348.7 175.9)">C15</text>
<text x="351" y="175.7" transform="rotate(-90 351 175.7)">100nF</text>
<text x="315.7" y="186.7">GND</text>
<text x="347.3" y="189">100k</text>
<text x="347.6" y="191.3">R10</text>
<text x="366.5" y="186.7">GND</text>
<text x="309.9" y="193.1">+5V</text>
<text x="328.6" y="197.1">U12</text>
<text x="367.1" y="193.1">+5V</text>
<text x="53.4" y="202">+5V</text>
<text x="119.8" y="201.3">+3V3</text>
<text x="324.1" y="199.4">VOH1016AG-V</text>
<text x="345.1" y="203.7">R13</text>
<text x="83.5" y="207.7">TPS76901</text>
<text x="86.5" y="205.1">U2</text>
<text x="149.9" y="205.8">+5V</text>
<text x="161.3" y="205.8">+5V</text>
<text x="172.8" y="205.8">+5V</text>
<text x="184.2" y="205.8">+5V</text>
<text x="200" y="205.8">+3.3V</text>
<text x="306.5" y="207.4" transform="rotate(-90 306.5 207.4)">R11</text>
<text x="308.8" y="206.8" transform="rotate(-90 308.8 206.8)">1k</text>
<text x="345.2" y="206">2k2</text>
<text x="80.3" y="212.8">IN</text>
<text x="80.3" y="215.3">~{EN}</text>
<text x="91.3" y="212.8">OUT</text>
<text x="92.6" y="215.3">FB</text>
<text x="249.1" y="211.6">H1</text>
<text x="57.7" y="220.5">C1</text>
<text x="70" y="219.5">C2</text>
<text x="88.3" y="219.5" transform="rotate(-90 88.3 219.5)">GND</text>
<text x="104.7" y="220.5">C3</text>
<text x="117" y="219.5">C4</text>
<text x="125" y="220.5">C5</text>
<text x="154.2" y="216.7">C6</text>
<text x="154.5" y="219">100nF</text>
<text x="165.7" y="216.7">C7</text>
<text x="165.9" y="219">100nF</text>
<text x="177.1" y="216.7">C8</text>
<text x="177.4" y="219">100nF</text>
<text x="188.5" y="216.7">C9</text>
<text x="188.8" y="219">100nF</text>
<text x="205.2" y="216.7">C10</text>
<text x="205.3" y="219">100nF</text>
<text x="249.1" y="217.9">H2</text>
<text x="303.9" y="217.8">U11</text>
<text x="304" y="220.4">74AHCT1G04</text>
<text x="328.6" y="219.9">U13</text>
<text x="58" y="222.8">100nF</text>
<text x="70.4" y="222">C_Polarized</text>
<text x="105" y="222.8">100nF</text>
<text x="117.4" y="222">C_Polarized</text>
<text x="125.3" y="222.8">100nF</text>
<text x="249.1" y="224.3">H3</text>
<text x="324.1" y="222.3">VOH1016AG-V</text>
<text x="389.6" y="225.4">J6</text>
<text x="389.9" y="223">OUT-C</text>
<text x="149.3" y="229.9">GND</text>
<text x="160.7" y="229.9">GND</text>
<text x="172.2" y="229.9">GND</text>
<text x="183.6" y="229.9">GND</text>
<text x="200.1" y="229.9">GND</text>
<text x="300.6" y="237.1">R12</text>
<text x="301.3" y="234.8">1k</text>
<text x="348.7" y="235.6" transform="rotate(-90 348.7 235.6)">C16</text>
<text x="351" y="235.4" transform="rotate(-90 351 235.4)">100nF</text>
<text x="85.8" y="240">GND</text>
<text x="315.7" y="246.4">GND</text>
<text x="347.3" y="248.7">100k</text>
<text x="347.6" y="251">R14</text>
<text x="366.5" y="246.4">GND</text>
</g>
<g font-size="1.8">
<text x="62" y="32.8" transform="rotate(-90 62 32.8)">RTS</text>
<text x="67" y="34.2" transform="rotate(-90 67 34.2)">DATA</text>
<text x="72.1" y="34.6" transform="rotate(-90 72.1 34.6)">RTS-C</text>
<text x="316.2" y="31.5">RTS</text>
<text x="77.2" y="36" transform="rotate(-90 77.2 36)">DATA-C</text>
<text x="34.3" y="53.1">DATA-A</text>
<text x="138.9" y="53.1">RESET</text>
<text x="316.2" y="49.3">DATA</text>
<text x="34.3" y="58.2">RTS-A</text>
<text x="240.4" y="59.5">SWDIO</text>
<text x="34.3" y="63.3">TX</text>
<text x="215.9" y="62">RESET</text>
<text x="239.9" y="62">SWCLK</text>
<text x="242.2" y="64.5">SWO</text>
<text x="34.3" y="68.4">RX</text>
<text x="34.3" y="78.5">DATA-B</text>
<text x="34.3" y="83.6">RTS-B</text>
<text x="352.8" y="79.3" transform="rotate(-90 352.8 79.3)">VCC-A</text>
<text x="360.4" y="79.5" transform="rotate(-90 360.4 79.5)">GND-A</text>
<text x="285.8" y="91.2">RTS-A</text>
<text x="140.6" y="98.8">SWO</text>
<text x="171.2" y="100.1" transform="rotate(-90 171.2 100.1)">LED</text>
<text x="138.8" y="103.9">SWDIO</text>
<text x="138.3" y="109">SWCLK</text>
<text x="221" y="112.8">TX</text>
<text x="285.8" y="110.3">DATA-A</text>
<text x="221" y="115.3">RX</text>
<text x="115.3" y="133.4" transform="rotate(-90 115.3 133.4)">LED</text>
<text x="352.8" y="140.3" transform="rotate(-90 352.8 140.3)">VCC-B</text>
<text x="360.4" y="140.5" transform="rotate(-90 360.4 140.5)">GND-B</text>
<text x="285.8" y="152.2">RTS-B</text>
<text x="214.4" y="162.6" transform="rotate(-90 214.4 162.6)">VCC-A</text>
<text x="223.3" y="162.6" transform="rotate(-90 223.3 162.6)">GND-A</text>
<text x="232.1" y="162.6" transform="rotate(-90 232.1 162.6)">VCC-B</text>
<text x="241" y="162.6" transform="rotate(-90 241 162.6)">GND-B</text>
<text x="249.9" y="162.6" transform="rotate(-90 249.9 162.6)">VCC-C</text>
<text x="258.8" y="162.6" transform="rotate(-90 258.8 162.6)">GND-C</text>
<text x="285.8" y="171.2">DATA-B</text>
<text x="352.8" y="199.9" transform="rotate(-90 352.8 199.9)">VCC-C</text>
<text x="360.4" y="200.1" transform="rotate(-90 360.4 200.1)">GND-C</text>
<text x="285.8" y="211.9">RTS-C</text>
<text x="285.8" y="230.9">DATA-C</text>
</g>
<g font-size="1.4" fill="#840000">
<text x="341.4" y="29.1" transform="rotate(-90 341.4 29.1)">1</text>
<text x="335.5" y="31.5">2</text>
<text x="342.6" y="33.5" transform="rotate(-90 342.6 33.5)">3</text>
<text x="342.6" y="30.9" transform="rotate(-90 342.6 30.9)">5</text>
<text x="345.7" y="31.5">4</text>
<text x="328.7" y="47.4" transform="rotate(-90 328.7 47.4)">5</text>
<text x="324.1" y="49.3">4</text>
<text x="328.7" y="52.5" transform="rotate(-90 328.7 52.5)">3</text>
<text x="334.3" y="49.3">2</text>
<text x="322.2" y="82.3">6</text>
<text x="300.7" y="89.3" transform="rotate(-90 300.7 89.3)">5</text>
<text x="322.2" y="87.4">4</text>
<text x="337.4" y="87.4">1</text>
<text x="337.4" y="90">2</text>
<text x="296.2" y="91.2">4</text>
<text x="300.7" y="94.4" transform="rotate(-90 300.7 94.4)">3</text>
<text x="306.3" y="91.2">2</text>
<text x="322.2" y="91.2">3</text>
<text x="322.2" y="95">5</text>
<text x="337.4" y="105.2">6</text>
<text x="322.2" y="110.3">1</text>
<text x="322.2" y="112.8">2</text>
<text x="337.4" y="110.3">4</text>
<text x="337.4" y="114.1">3</text>
<text x="337.4" y="117.9">5</text>
<text x="322.2" y="143.3">6</text>
<text x="322.2" y="148.4">4</text>
<text x="337.4" y="148.4">1</text>
<text x="296.2" y="152.2">4</text>
<text x="300.7" y="155.4" transform="rotate(-90 300.7 155.4)">3</text>
<text x="300.7" y="150.3" transform="rotate(-90 300.7 150.3)">5</text>
<text x="306.3" y="152.2">2</text>
<text x="322.2" y="152.2">3</text>
<text x="322.2" y="156">5</text>
<text x="337.4" y="150.9">2</text>
<text x="337.4" y="166.2">6</text>
<text x="322.2" y="171.2">1</text>
<text x="322.2" y="173.8">2</text>
<text x="337.4" y="171.2">4</text>
<text x="337.4" y="175">3</text>
<text x="337.4" y="178.9">5</text>
<text x="322.2" y="203">6</text>
<text x="300.7" y="210" transform="rotate(-90 300.7 210)">5</text>
<text x="322.2" y="208.1">4</text>
<text x="337.4" y="208.1">1</text>
<text x="296.2" y="211.9">4</text>
<text x="300.7" y="215.1" transform="rotate(-90 300.7 215.1)">3</text>
<text x="306.3" y="211.9">2</text>
<text x="322.2" y="211.9">3</text>
<text x="322.2" y="215.7">5</text>
<text x="337.4" y="210.6">2</text>
<text x="337.4" y="225.8">6</text>
<text x="322.2" y="230.9">1</text>
<text x="322.2" y="233.5">2</text>
<text x="337.4" y="230.9">4</text>
<text x="337.4" y="234.7">3</text>
<text x="337.4" y="238.5">5</text>
</g>
<g font-size="1.4" fill="#008484">
<text x="343.4" y="29.5" transform="rotate(-90 343.4 29.5)">VCC</text>
<text x="343.4" y="37.2" transform="rotate(-90 343.4 37.2)">GND</text>
<text x="329.4" y="56.3" transform="rotate(-90 329.4 56.3)">GND</text>
<text x="326.1" y="83.1">VCC</text>
<text x="301.5" y="87.9" transform="rotate(-90 301.5 87.9)">VCC</text>
<text x="326.1" y="88.2">VO</text>
<text x="333.2" y="88.2">A</text>
<text x="326.1" y="92">NC</text>
<text x="326.1" y="95.8">GND</text>
<text x="333.2" y="90.7">C</text>
<text x="301.5" y="98.2" transform="rotate(-90 301.5 98.2)">GND</text>
<text x="331.3" y="106">VCC</text>
<text x="326.1" y="111">A</text>
<text x="326.1" y="113.6">C</text>
<text x="332.2" y="111">VO</text>
<text x="331.1" y="118.7">GND</text>
<text x="332.2" y="114.8">NC</text>
<text x="301.5" y="148.9" transform="rotate(-90 301.5 148.9)">VCC</text>
<text x="326.1" y="149.1">VO</text>
<text x="326.1" y="144.1">VCC</text>
<text x="333.2" y="149.1">A</text>
<text x="326.1" y="152.9">NC</text>
<text x="333.2" y="151.7">C</text>
<text x="301.5" y="159.1" transform="rotate(-90 301.5 159.1)">GND</text>
<text x="326.1" y="156.8">GND</text>
<text x="331.3" y="166.9">VCC</text>
<text x="326.1" y="172">A</text>
<text x="332.2" y="172">VO</text>
<text x="326.1" y="174.5">C</text>
<text x="331.1" y="179.6">GND</text>
<text x="332.2" y="175.8">NC</text>
<text x="326.1" y="203.7">VCC</text>
<text x="301.5" y="208.6" transform="rotate(-90 301.5 208.6)">VCC</text>
<text x="326.1" y="208.8">VO</text>
<text x="333.2" y="208.8">A</text>
<text x="326.1" y="212.6">NC</text>
<text x="333.2" y="211.4">C</text>
<text x="301.5" y="218.8" transform="rotate(-90 301.5 218.8)">GND</text>
<text x="326.1" y="216.4">GND</text>
<text x="331.3" y="226.6">VCC</text>
<text x="326.1" y="231.7">A</text>
<text x="332.2" y="231.7">VO</text>
<text x="326.1" y="234.2">C</text>
<text x="331.1" y="239.3">GND</text>
<text x="332.2" y="235.5">NC</text>
</g>
<text font-size="1.4" fill="#008400" x="329.4" y="46" transform="rotate(-90 329.4 46)">VCC</text>
</svg>
